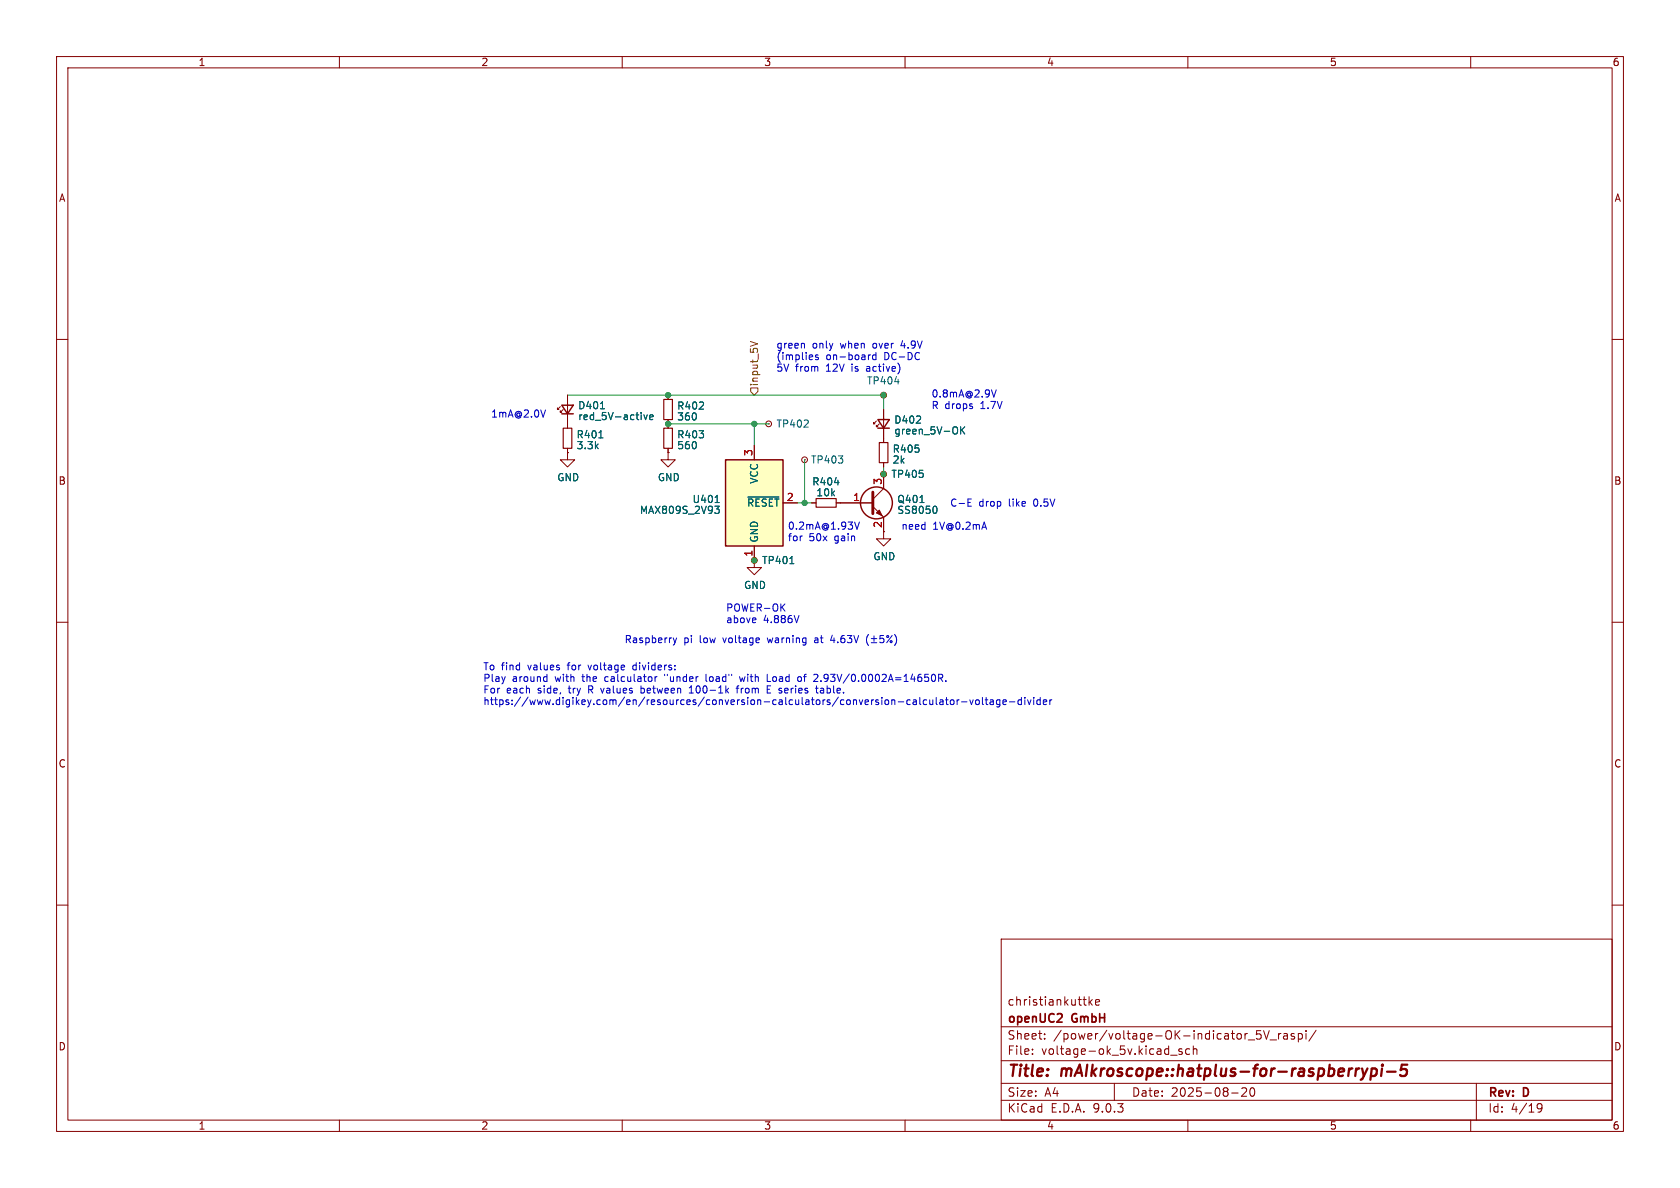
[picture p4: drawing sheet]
<svg xmlns="http://www.w3.org/2000/svg" width="297mm" height="210mm" viewBox="0 0 297 210" stroke-linecap="round" stroke-linejoin="round" font-family="sans-serif">
<g fill="none" stroke="#840000" stroke-width=".18">
<path d="M10 10h277v190h-277zM12 12h273v186h-273zM60 10v2M110 10v2M160 10v2M210 10v2M260 10v2M10 60h2M99.1 71.9l-.5 .5v-.3v.3h.2M99.6 72.4l-.5 .5v-.3v.3h.2M100.3 69.9v5.8M100.3 79.2v.8"/>
<path d="M118.1 69.9v.7M118.1 74.2v1.5M118.1 79.2v.8M135.9 74.9h.1M154.9 74.4l-.5 .5v-.2v.2h.3M155.4 74.9l-.5 .5v-.2v.2h.3M156.2 69.9h.1M156.2 72.4v5.8M285 60h2M100.3 80v1.3h1.3l-1.3 1.3-1.2-1.3h1.2M100.3 80h.1M118.1 80v1.3h1.3l-1.3 1.3-1.3-1.3h1.3"/>
<path d="M118.1 80h.1M133.3 99.1h.1M133.3 99.1v1.2h1.3l-1.3 1.3-1.2-1.3h1.2M142.2 81.3h.1M143.5 88.9h.8M147.8 88.9h6.5M154.3 89.5l1.9 1.9v3.9h1.3l-1.3 1.2-1.3-1.2h1.3M156.2 83.8h.1M156.2 81.8v.8M156.2 83.8v2.6l-1.9 1.9M10 110h2M285 110h2"/>
<path d="M10 160h2M177 166h108v32h-108zM191.5 176.7h.5M191.9 177.7h.1M192.5 176.2v1.5M192.7 177.1l.4 .6M193.1 176.7l-.6 .6M193.7 177.2l.7-.1-.1-.3-.4-.1-.2 .2v.7h.6M285 160h2M60 198v2M110 198v2M160 198v2"/>
<path d="M177 194.5h108M177 191.5h108M177 187.5h108M177 181.5h108M182.5 186.3v.1M182.5 185.5v.1M184.7 183.6v.1M184.7 182.8v.1M197 191.5v3M207 186.5h1.1M209 185.5l-.4-.1-.2 .2 .1 .2 .5 .2v.3h-.6M210 198v2"/>
<path d="M210.3 185.5l-.4-.1-.3 .3v.4l.1 .2h.6M211 185.5l.2-.1 .3 .1 .1 .9M211 184.9v1.5M217.7 193.2h1.2M220.3 192.4v.5l-.8 .9h.9M221.1 192.4a.81 .81 0 0 0 .4 1.4l.2-.1 .1-.5-.1-.8M222.2 182.2h.7M222.8 182.8l.2 .3-.2 .5M223.4 182.2l.5 1.5 .5-1.5M224.5 183.8h1.2M226 182.7v1M226.5 182.7l-.3 .1-.2 .2"/>
<path d="M227 182.8h.5l.1 .9M227.6 183.1h-.5a.29 .29 0 0 0-.2 .3 .29 .29 0 0 0 .2 .3l.5-.1M228.8 182.8l-.3-.1-.3 .2 .1 .2 .5 .2v.3h-.6M229.5 182.8l.5-.1 .2 .3v.4l-.1 .2h-.6M229.5 182.7v1.5M230.9 182.2v.1M230.9 182.7v1M232.7 182.1l-1.3 2M260 198v2M261 191.5v6.5M271.7 195.4l.3-.3 .5 .1a.99 .99 0 0 1-.3 1.4h-.3M271.7 195.7l.3 .3h.3l.3-.3"/>
<circle cx="135.9" cy="74.9" r=".51"/>
<circle cx="156.2" cy="69.9" r=".51"/>
<circle cx="133.4" cy="99.1" r=".51"/>
<circle cx="142.2" cy="81.3" r=".51"/>
<circle cx="156.2" cy="83.8" r=".51"/>
</g>
<path d="M241.8 188.9l-.7 1.3M242.5 189l.2-.1 .6 .1 .1 .3-.1 .5a.66 .66 0 0 1-.9 .3M242.5 188.9l-.2 2M244.3 188.9l-.1 1.3M244.4 188.2l-.1 .1 .1 .1M244.4 188.2l.1 .1-.1 .1M244.4 188.2v.2M245.2 189.4h1.5M248.8 188.2h-1l-.2 1 .3-.2 .7 .1 .1 .3-.1 .6-.3 .2h-.5l-.3-.2" fill="none" stroke="#840000" stroke-width=".4"/>
<path d="M105.9 77.4h.7M106.2 72.3h.7M113.8 73.3l.3 .9 .3-.9M114.9 73.8l.6-.2-.1-.2-.4-.1-.1 .2v.6h.5M158.2 67.5h.8M169.8 75.5v1.2M170 76l.6 .7M170.6 75.5l-.8 .7M139.6 99.6h.8M147.5 85.3h.8M162.6 88.8h.7M165.3 89.5a.79 .79 0 0 1 0 1.3" fill="none" stroke="#006464" stroke-width=".18"/>
<path d="M99.6 75.7h1.5v3.5h-1.5zM117.3 70.6h1.6v3.6h-1.6zM117.3 75.7h1.6v3.5h-1.6zM155.4 78.2h1.6v3.6h-1.6zM144.3 88.1h3.5v1.6h-3.5z" fill="none" stroke="#840000" stroke-width=".2"/>
<g fill="none" stroke="#840000" stroke-width=".25">
<path d="M99.3 71.6h2l-1 1.6zM99.3 73.2h2M155.2 74.2h2l-1 1.5zM155.2 75.7h2"/>
<circle cx="154.9" cy="88.9" r="2.82"/>
</g>
<path d="M154.3 87v3.8" fill="none" stroke="#840000" stroke-width=".51"/>
<path d="M154.9 90.7l.5-.5 .6 1z" fill="#840000" stroke="#840000" stroke-width=".18"/>
<path d="M128.3 81.3h10.1v15.2h-10.1z" fill="#ffffc2"/>
<path d="M128.3 81.3h10.1v15.2h-10.1z" fill="none" stroke="#840000" stroke-width=".25"/>
<g fill="none" stroke="#840000" stroke-width=".18">
<path d="M100.3 69.9v1.7M100.3 73.2v2.5M100.3 79.2v.8M118.1 69.9v.7M118.1 74.2v1.5M118.1 79.2v.8M133.3 78.7v2.6M156.2 72.4v1.8M156.2 75.7v2.5M100.3 80h.1M118.1 80h.1M133.3 99.1h.1"/>
<path d="M133.3 96.5v2.6M138.4 88.9h2.6M143.5 88.9h.8M147.8 88.9h6.5M156.2 83.8h.1M156.2 81.8v.8M156.2 83.8v2.6M156.2 91.4v2.6"/>
</g>
<g fill="none" stroke="#006464" stroke-width=".18">
<path d="M105.9 77.4h.7M106.2 72.3h.7M113.8 73.3l.3 .9 .3-.9M114.9 73.8l.6-.2-.1-.2-.4-.1-.1 .2v.6h.5M169.8 75.5v1.2M170 76l.6 .7M170.6 75.5l-.8 .7M126.4 89.5h.8l-.5 .5 .4 .1 .1 .4-.3 .3h-.3M126.4 88.8h.8M132.2 87.9h5.5M139.6 99.6h.8M147.5 85.3h.8"/>
<path d="M162.6 88.8h.7M165.3 89.5a.79 .79 0 0 1 0 1.3"/>
</g>
<path d="M132.7 60.4l1.2 .4-1.2 .4M132.7 68.6h1.3v.6l-.7 .7-.6-.7z" fill="none" stroke="#725600" stroke-width=".18"/>
<path d="M100.3 69.9h55.9v2.5M118.1 74.9h17.8M133.3 74.9v3.8M141 88.9h2.5M142.2 81.3v7.6M156.2 82.6v1.2" fill="none" stroke="#009600" stroke-width=".18"/>
<g fill="none" stroke="#0000c2" stroke-width=".18">
<path d="M96.4 72.5l-.4 1.2M142.2 60.8v.7M144.6 62.8l-.3-.1-.1 .2v.2l.4 .1v.3h-.4M153.9 62.7l-.3 .2M154.9 62.8l-.4-.1-.2 .3 .1 .5h.5M154.9 62.3v1.3M176.1 68.9l-.4 1.3M151.1 92.3l.4 1.3 .4-1.3M171.1 88.8h.4M171.1 89.5h.6M171.1 88.2h.6M96.6 119.6l.1 .1"/>
<path d="M96.7 119.2v1.3M112 117.6l-.1 .2 .1 .6M115.8 119.6v.9M116.2 119.6l-.4 .3M117.5 119.2v.2M119 112.8l.3 .8M119.3 113.6l-.3 .4M119.6 112.8l-.3 .8M124.8 119.2v1.1l.2 .2M130.7 119.6l.3 .9 .2-.6 .3 .6M135.6 119.2v1.3h.6M138.2 107.3l.6 .7"/>
<path d="M138.8 106.8l-.8 .7M141.3 108.8l-.5 1.3M141.3 119.6l.3 .1 .1 .2-.1 .4-.3 .2M144.2 112.8h-.1M144.2 113.1l-.2 .2 .2 .3M144.5 119.3v.4M147.1 112.3l-.3 .9h.8M153.5 112.2a1.46 1.46 0 0 0 0 1.9M154 112.9h1M154 113.6h1M154.5 112.4v1M156.2 112.3h-.6l-.1 .6 .2-.1 .4 .1 .2 .2-.1 .4-.2 .1-.5-.1"/>
<path d="M157.7 112.3l-.9 1.3M158.1 112.2a1.46 1.46 0 0 1 0 1.9M165.9 119.9l.6-.1 .2-.2-.1-.3-.7-.1v1.3M166.2 119.9l.5 .6M96.7 120.4l-.1 .1M113.3 121.2v1.3M113.3 122.4l.4 .1M113.7 121.7h-.4M121.9 122.5h.7M121.9 121.6l.3-.4v1.3M130.1 121.7h.5M130.6 121.2l-.3 .2v1.1"/>
<path d="M135.6 121.8h.5M136.2 121.2h-.6v1.3h.6M143.8 120.5h.8M145.1 121.7h.3l.2 .1M145.6 122h-.4l-.2 .2 .2 .3 .4-.1M163.8 123.8l-.3-.1-.3 .2 .1 .6h.5M164.4 123.7v.8l.3 .1 .2-.2M164.9 123.7v.9M165.5 123.3v1.1l.2 .2M166.2 123.8h.5v.8M166.7 124l-.4 .1-.2 .2 .2 .3 .4-.1M167.1 123.7h.5"/>
<path d="M167.2 120.3v.2M167.3 123.3v1.1l.3 .2M168.1 123.8l.1-.1 .4 .1 .1 .5-.2 .2-.3 .1-.1-.2zM169.2 123.7v.9M169.6 123.7l-.4 .2M170 124.1h1M171.4 123.7l.3 .9 .3-.9M172.5 123.8l.2-.1 .4 .1v.5l-.1 .2-.3 .1-.2-.2zM173.7 123.3v1.1l.2 .2M174.2 123.7h.4M174.3 123.3v1.1l.3 .2M175.1 123.8h.5v.8"/>
<path d="M175.6 124l-.4 .1-.2 .2 .2 .3 .4-.1M176.8 123.8l-.4-.1-.2 .2 .1 .6h.5M176.8 123.7v1l-.3 .3-.3-.1M177.3 124.1l.6-.1v-.2l-.4-.1-.2 .2 .1 .6h.5M178.5 124.1h.9M180.6 123.8l-.4-.1-.2 .2 .1 .6h.5M180.6 123.3v1.3M181.2 123.3v.1M181.2 123.7v.9M181.7 123.7l.3 .9 .3-.9M182.7 123.3v.1M182.7 123.7v.9"/>
<path d="M183.9 123.8l-.4-.1-.2 .2 .1 .6h.5M183.9 123.3v1.3M184.4 124.1l.6-.1v-.2l-.4-.1-.2 .2 .1 .6h.5M185.6 123.7v.9M186 123.7l-.4 .2"/>
<circle cx="156.9" cy="112.5" r=".18"/>
<circle cx="157.5" cy="113.4" r=".18"/>
</g>
<g fill="#009600" stroke="#009600" stroke-width=".18">
<circle cx="118.1" cy="74.9" r=".46"/>
<circle cx="133.3" cy="74.9" r=".46"/>
<circle cx="142.2" cy="88.9" r=".46"/>
<circle cx="156.2" cy="69.9" r=".46"/>
<circle cx="156.2" cy="83.8" r=".46"/>
<circle cx="133.3" cy="99.1" r=".46"/>
<circle cx="118.1" cy="69.9" r=".46"/>
</g>
<g font-size="2.8" fill="#840000">
<text x="178" y="190.9">Title:</text>
<text x="187.7" y="190.9">mAIkroscope::hatplus-for-raspberrypi-5</text>
</g>
<g font-size="2.1" fill="#840000">
<text x="178" y="178">christiankuttke</text>
<text x="178" y="184">Sheet:</text>
<text x="178" y="181.2">openUC2</text>
<text x="186.2" y="184">/power/voltage-OK-indicator_5V_raspi/</text>
<text x="189.6" y="181.2">GmbH</text>
<text x="178" y="186.7">File:</text>
<text x="184.1" y="186.7">voltage-ok_5v.kicad_sch</text>
<text x="178" y="196.9">KiCad</text>
<text x="178" y="194.1">Size:</text>
<text x="184.7" y="194.1">A4</text>
<text x="185.7" y="196.9">E.D.A.</text>
<text x="193.3" y="196.9">9.0.3</text>
<text x="200" y="194.1">Date:</text>
<text x="207" y="194.1">2025-08-20</text>
<text x="263" y="194.3">Rev:</text>
<text x="263" y="196.9">Id:</text>
<text x="267.1" y="196.9">4/19</text>
<text x="269.4" y="194.3">D</text>
</g>
<g font-size="1.8" fill="#840000">
<text x="35" y="11.9">1</text>
<text x="85" y="11.9">2</text>
<text x="135" y="11.9">3</text>
<text x="185" y="11.9">4</text>
<text x="235" y="11.9">5</text>
<text x="285" y="11.9">6</text>
<text x="10.3" y="35.9">A</text>
<text x="285.3" y="35.9">A</text>
<text x="10.3" y="85.9">B</text>
<text x="285.3" y="85.9">B</text>
<text x="10.3" y="135.9">C</text>
<text x="285.3" y="135.9">C</text>
<text x="10.3" y="185.9">D</text>
<text x="285.3" y="185.9">D</text>
<text x="35" y="199.9">1</text>
<text x="85" y="199.9">2</text>
<text x="135" y="199.9">3</text>
<text x="185" y="199.9">4</text>
<text x="235" y="199.9">5</text>
<text x="285" y="199.9">6</text>
</g>
<g font-size="1.8" fill="#0000c2">
<text x="137.2" y="61.7">green</text>
<text x="137.2" y="63.7">(implies</text>
<text x="137.2" y="65.8">5V</text>
<text x="140.6" y="65.8">from</text>
<text x="143.6" y="61.7">only</text>
<text x="146" y="63.7">on-board</text>
<text x="146.2" y="65.8">12V</text>
<text x="148.7" y="61.7">when</text>
<text x="150.8" y="65.8">is</text>
<text x="153.6" y="65.8">active)</text>
<text x="154.6" y="61.7">over</text>
<text x="156.4" y="63.7">DC-DC</text>
<text x="159.7" y="61.7">4.9V</text>
<text x="164.6" y="70.3">0.8mA@2.9V</text>
<text x="86.7" y="74">1mA@2.0V</text>
<text x="164.6" y="72.4">R drops</text>
<text x="173.5" y="72.4">1.7V</text>
<text x="167.9" y="89.8">C-E</text>
<text x="173" y="89.8">drop</text>
<text x="178.4" y="89.8">like</text>
<text x="183" y="89.8">0.5V</text>
<text x="139.2" y="93.7">0.2mA@1.93V</text>
<text x="139.2" y="95.8">for</text>
<text x="143" y="95.8">50x</text>
<text x="147.6" y="95.8">gain</text>
<text x="159.3" y="93.7">need</text>
<text x="164.9" y="93.7">1V@0.2mA</text>
<text x="110.3" y="113.9">Raspberry</text>
<text x="120.9" y="113.9">pi</text>
<text x="123.8" y="113.9">low</text>
<text x="128.1" y="113.9">voltage</text>
<text x="128.3" y="108.2">POWER-OK</text>
<text x="128.3" y="110.2">above</text>
<text x="134.9" y="110.2">4.886V</text>
<text x="136.2" y="113.9">warning</text>
<text x="144.7" y="113.9">at</text>
<text x="147.7" y="113.9">4.63V</text>
<text x="85.3" y="118.6">To find</text>
<text x="93.4" y="118.6">values</text>
<text x="100.6" y="118.6">for</text>
<text x="104.5" y="118.6">voltage</text>
<text x="112.5" y="118.6">dividers:</text>
<text x="85.3" y="120.6">Play</text>
<text x="85.3" y="122.7">For</text>
<text x="85.3" y="124.7">https://www.digikey.com/en/resources/conversion-calculators/conversion-calculator-voltage-divider</text>
<text x="89.5" y="122.7">each</text>
<text x="90.6" y="120.6">around</text>
<text x="95.2" y="122.7">side,</text>
<text x="98.3" y="120.6">with</text>
<text x="100.8" y="122.7">try</text>
<text x="103.2" y="120.6">the</text>
<text x="104.5" y="122.7">R values</text>
<text x="107.4" y="120.6">calculator</text>
<text x="114.1" y="122.7">between</text>
<text x="118.2" y="120.6">&quot;under</text>
<text x="122.9" y="122.7">100-1k</text>
<text x="125.6" y="120.6">load&quot;</text>
<text x="131.5" y="122.7">from</text>
<text x="131.9" y="120.6">with</text>
<text x="136.9" y="120.6">Load</text>
<text x="137.1" y="122.7">E series</text>
<text x="142.5" y="120.6">of</text>
<text x="145.6" y="120.6">2.93V/0.0002A=14650R.</text>
<text x="146.2" y="122.7">table.</text>
</g>
<text font-size="1.8" fill="#725600" x="134.2" y="68.4" transform="rotate(-90 134.2 68.4)">input_5V</text>
<g font-size="1.8" fill="#006464">
<text x="153.2" y="68.2">TP404</text>
<text x="101.8" y="77.7">R401</text>
<text x="102.1" y="72.5">D401</text>
<text x="102.1" y="74.5">red_5V-active</text>
<text x="119.6" y="72.6">R402</text>
<text x="119.6" y="74.5">360</text>
<text x="119.6" y="77.7">R403</text>
<text x="137.2" y="75.8">TP402</text>
<text x="158" y="75.1">D402</text>
<text x="158" y="77">green_5V-OK</text>
<text x="101.8" y="79.6">3.3k</text>
<text x="119.6" y="79.6">560</text>
<text x="143.3" y="82.1">TP403</text>
<text x="157.7" y="80.2">R405</text>
<text x="157.7" y="82.2">2k</text>
<text x="98.4" y="85.3">GND</text>
<text x="116.2" y="85.3">GND</text>
<text x="122.3" y="89.1">U401</text>
<text x="132" y="89.8">~{RESET}</text>
<text x="134.2" y="85.6" transform="rotate(-90 134.2 85.6)">VCC</text>
<text x="143.5" y="86">R404</text>
<text x="144.2" y="87.9">10k</text>
<text x="157.5" y="84.7">TP405</text>
<text x="158.5" y="89.1">Q401</text>
<text x="113" y="91">MAX809S_2V93</text>
<text x="158.5" y="91">SS8050</text>
<text x="134.2" y="96" transform="rotate(-90 134.2 96)">GND</text>
<text x="134.6" y="99.9">TP401</text>
<text x="154.3" y="99.2">GND</text>
<text x="131.4" y="104.3">GND</text>
</g>
<g font-size="1.8" fill="#a90000">
<text x="133.1" y="80.7" transform="rotate(-90 133.1 80.7)">3</text>
<text x="139" y="88.6">2</text>
<text x="150.7" y="88.6">1</text>
<text x="156" y="85.8" transform="rotate(-90 156 85.8)">3</text>
<text x="156" y="93.4" transform="rotate(-90 156 93.4)">2</text>
<text x="133.1" y="98.5" transform="rotate(-90 133.1 98.5)">1</text>
</g>
</svg>
